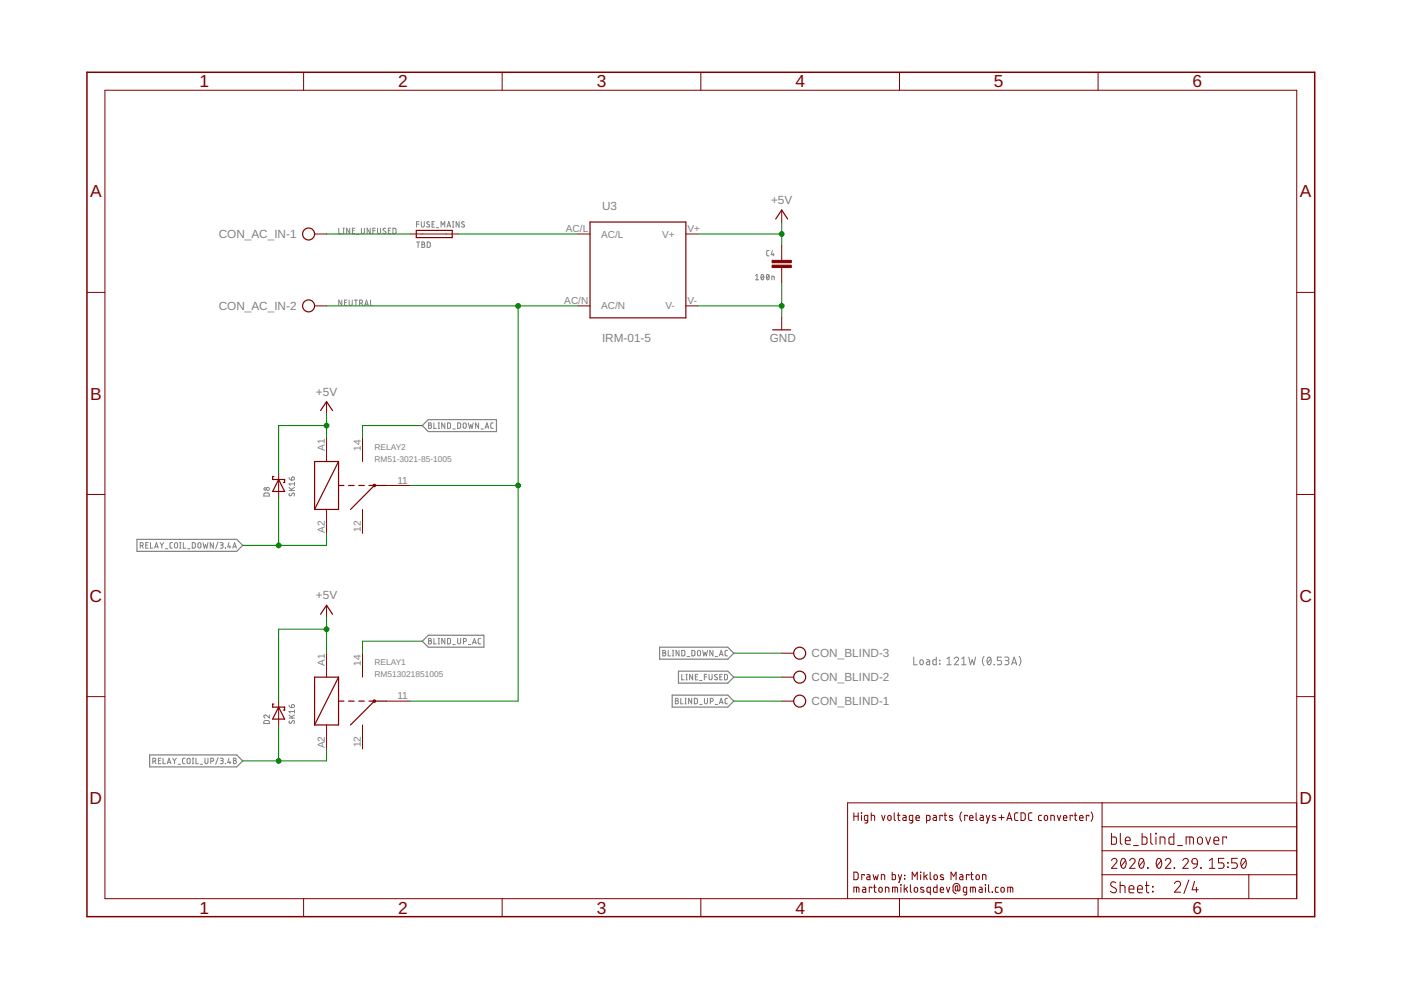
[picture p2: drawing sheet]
<svg xmlns="http://www.w3.org/2000/svg" width="297mm" height="210mm" viewBox="0 0 297 210" stroke-linecap="round" stroke-linejoin="round" font-family="sans-serif">
<g fill="none" stroke="#808080" stroke-width=".21">
<path d="M71.8 48.4v1.2h.5M72.7 49.6h.3M72.7 48.4h.3M72.9 48.4v1.2M74.1 48.4v1.2l-.6-1.2v1.2M74.7 48.9h.4M75.2 48.4h-.5v1.2h.5M75.6 49.7h.5M76.6 48.4v1l.3 .2 .3-.2 .1-1M78.5 48.4v1.2l-.7-1.2v1.2M79.1 48.9h.5M79.6 48.4h-.5v1.2"/>
<path d="M80.1 48.4v1l.2 .2 .4-.2v-1M81.8 48.5l-.4-.1-.2 .2 .6 .6a.33 .33 0 0 1-.2 .4 .33 .33 0 0 1-.4-.2M82.3 48.9h.4M82.8 48.4h-.5v1.2h.5M83.3 48.4h.5l.1 .2v.8l-.1 .1-.5 .1zM88.3 51.3h.7M88.3 47.5h.5M88.6 51.3v1.2M88.8 47h-.5v1.2M89.3 47v1l.3 .2 .3-.2 .1-1M89.5 51.3l.5 .1v.3l-.2 .1 .3 .3-.2 .4h-.4zM89.5 51.8h.3"/>
<path d="M90.6 51.3h.4l.2 .3v.6l-.2 .3h-.4zM91 47.1l-.3-.1-.2 .2 .6 .6a.34 .34 0 0 1-.2 .4 .34 .34 0 0 1-.5-.2M91.6 47.5h.4M92.1 47h-.5v1.2h.5M92.5 48.3h.5M93.5 48.2v-1.2l.4 .6 .4-.6v1.2M94.8 48.2l.4-1.2 .3 1.2M94.9 47.9h.6M95.9 47h.3M95.9 48.2h.3M96.1 47v1.2M97.3 47v1.2l-.6-1.2v1.2"/>
<path d="M98.4 47.1l-.4-.1-.1 .2 .6 .6a.33 .33 0 0 1-.2 .4 .33 .33 0 0 1-.4-.2M160.2 58.4l.3-.2v1.1M160.2 59.3h.6M161.5 58.3v-.1a.57 .57 0 0 1 .5 .6 .57 .57 0 0 1-.5 .5l-.2-.5zM161.9 58.4l-.5 .7M162.6 58.3l.1-.1a.57 .57 0 0 1 .4 .6 .57 .57 0 0 1-.4 .5l-.2-.5zM163 58.4l-.5 .7M163.1 53.1l-.5 .1v.2v.8l.5 .1M163.6 59.3v-.7l.5 .1v.6M163.8 53.1l-.3 .9h.6M164 53.7v.6M72.5 63.6v1.2l-.7-1.2v1.2"/>
<path d="M73 64.2h.4M73.6 63.6h-.6v1.2h.6M74 63.6v.9l.3 .3 .3-.2 .1-1M75.1 63.6h.7M75.5 63.6v1.2M76.2 64.3l.6-.1 .1-.3-.2-.3h-.5v1.2M76.6 64.3l.3 .5M77.3 64.8l.4-1.2 .4 1.2M77.4 64.5h.6M78.6 63.6v1.2h.5M90.9 89.7h.5v.4l-.2 .1 .3 .2-.2 .4h-.4zM90.9 90.2h.3"/>
<path d="M92 89.7v1.1h.5M92.9 90.8h.3M92.9 89.7h.3M93 89.7v1.1M94.3 89.7v1.1l-.6-1.1v1.1M94.9 89.7h.4l.2 .2v.6l-.2 .3h-.4zM96 91h.5M97 89.7h.5l.1 .2 .1 .6-.2 .3h-.5zM98.3 89.7h.3l.2 .3v.5l-.2 .3h-.3l-.1-.3zM99.3 89.7l.3 1.1 .2-.8 .3 .8 .2-1.1M101.5 89.7v1.1l-.7-1.1v1.1M102 91h.5"/>
<path d="M102.8 90.8l.5-1.1 .3 1.1M103 90.5h.5M104.6 89.7h-.4l-.1 .2v.8l.5 .1M29.7 115.7l.6-.1v-.4l-.6-.2v1.2M30.1 115.7l.3 .5M30.9 115.6h.4M31.4 115h-.5v1.2h.5M31.9 115v1.2h.5M32.8 116.2l.4-1.2 .3 1.2M32.9 115.9h.6M33.9 115l.4 .6M34.3 115.6v.6"/>
<path d="M34.7 115l-.4 .6M35.1 116.4h.5M36.6 115l-.4 .1-.2 .2 .1 .8 .5 .1M37 115.2l.3-.1 .3 .1 .1 .7-.3 .3-.4-.2zM38.1 115h.3M38.1 116.2h.3M38.2 115v1.2M38.9 115v1.2h.5M39.8 116.4h.5M40.8 115l.6 .3v.7l-.3 .2h-.3zM42 115.2l.2-.1 .4 .1v.7l-.2 .3-.4-.2zM43.1 115l.2 1.2 .3-.8 .2 .8 .3-1.2"/>
<path d="M45.2 115v1.2l-.6-1.2v1.2M46.2 114.9l-.5 1.5M46.7 115h.4l.2 .3-.1 .2-.4 .1M47 115.6l.2 .1 .1 .3-.2 .2h-.4M47.8 116.1h.1M48.5 115l-.2 1h.6M48.7 115.7v.5M49.4 116.2l.3-1.2 .4 1.2M49.4 115.9h.6M56 104.7l.3-.2h.6l.2 .2v.5h-1.2zM61.3 101.3l.1 .3 .4 .2M61.3 104h1.1"/>
<path d="M61.3 103.4l.7 .6M61.4 104.6l-.1 .4 .2 .1 .5-.5a.32 .32 0 0 1 .5 .1 .32 .32 0 0 1-.2 .5M61.9 101.2a.34 .34 0 0 1 .5 .1 .34 .34 0 0 1-.3 .5h-.3zM62.4 103.4l-.7 .4M62.4 102.6h-1.1l.2 .3M62.4 102.3v.6M90.9 135.4l.5 .1v.3l-.2 .1 .3 .2-.2 .4h-.4zM90.9 135.9h.3M92 135.4v1.1h.5M92.9 136.5h.3M92.9 135.4h.3M93 135.4v1.1"/>
<path d="M94.3 135.4v1.1l-.6-1.1v1.1M94.9 135.4h.4l.2 .2v.7l-.2 .2h-.4zM96 136.7h.5M97 135.4v1l.3 .1 .3-.1 .1-1M98.3 136l.5-.1v-.4l-.5-.1v1.1M99.3 136.7h.5M100.2 136.5l.4-1.1 .4 1.1M100.3 136.2h.6M101.9 135.4h-.4l-.1 .2v.8l.5 .1M140.5 137.9h.5l.1 .2-.2 .3 .3 .3-.2 .3-.5 .1zM140.5 138.4h.4M141.7 137.9v1.2h.5"/>
<path d="M142.6 139.1h.2M142.6 137.9h.2M142.7 137.9v1.2M144 137.9v1.2l-.7-1.2v1.2M144.5 137.9h.5l.2 .2v.8l-.2 .1-.5 .1zM145.7 139.2h.5M146.7 137.9h.4l.2 .2v.8l-.2 .1-.4 .1zM148 138l.3-.1 .2 .3v.7l-.2 .2-.4-.2zM149 137.9l.2 1.2 .3-.8 .3 .8 .2-1.2M151.2 137.9v1.2l-.7-1.2v1.2M151.6 139.2h.5M152.5 139.1l.4-1.2 .4 1.2"/>
<path d="M152.6 138.8h.6M154.2 137.9h-.3l-.2 .3 .1 .7 .4 .2M193.7 139.3v1.6h.8M195.1 140h.5l.1 .6a.36 .36 0 0 1-.3 .3 .36 .36 0 0 1-.4-.3zM196.5 139.9h.4l.2 .2v.8h-.5l-.2-.2v-.3l.7-.1M198.5 139.3v1.6h-.5l-.2-.2v-.7l.2-.1h.5M199.2 140l.1 .1zM200.8 139.7l.4-.4v1.6M202.3 139.7a.44 .44 0 0 1 .7-.4 .44 .44 0 0 1 .1 .7l-.8 .9h.9M203.9 139.7l.4-.4v1.6M205.4 139.3l.4 1.6 .3-1 .4 1 .3-1.6M208.6 139.1a1.56 1.56 0 0 0 0 2"/>
<path d="M209.5 139.4l.2-.1a.97 .97 0 0 1 0 1.6 1.02 1.02 0 0 1-.2-1.5zM210.1 139.7l-.7 .9M212.3 139.3h-.8v.7h.5a.46 .46 0 0 1 .4 .5 .46 .46 0 0 1-.4 .4h-.5M213 139.3h.6a.36 .36 0 0 1 .3 .4 .36 .36 0 0 1-.3 .3h-.4M216.1 139.1a1.56 1.56 0 0 1 0 2M56 152.9l.9-.1 .2 .2v.4h-1.2zM57.1 151.6v.6l-.6-.5a.32 .32 0 0 0-.5 .1 .32 .32 0 0 0 .2 .4M61.3 149.5a.51 .51 0 0 0 .5 .5M61.3 152.3h1.1M61.3 151.6l.7 .7M61.4 152.8a.28 .28 0 0 0-.1 .5 .28 .28 0 0 0 .5-.1l.2-.3a.3 .3 0 0 1 .4 0 .3 .3 0 0 1 0 .4l-.1 .1M61.9 149.5a.33 .33 0 0 1 .5 .1 .33 .33 0 0 1-.3 .4h-.3z"/>
<path d="M62.4 150.5v.7M62.4 151.6l-.7 .4M62.4 150.9h-1.1l.2 .3M143.2 148.1h.4l.2 .2-.3 .3 .3 .2-.1 .4h-.5zM143.2 148.6h.3M144.3 148.1v1.1h.5M144.5 143v1.1h.6M145.2 149.2h.3M145.2 148.1h.3M145.4 148.1v1.1M145.5 144.1h.2M145.5 143h.2"/>
<path d="M145.6 143v1.1M146.6 148.1v1.1l-.6-1.1v1.1M146.9 143v1.1l-.7-1.1v1.1M147.2 148.1h.5l.1 .2v.7l-.1 .2h-.5zM147.4 143.5h.4M148 143h-.6v1.1h.6M148.3 144.3h.5M148.4 149.4h.5M149.3 143.5h.6M149.4 148.1v.8l.2 .3 .4-.2v-.9M149.9 143h-.6v1.1M150.3 143v.8l.3 .3 .3-.1 .1-1"/>
<path d="M150.6 148.7l.6-.1v-.3l-.1-.2h-.5v1.1M151.6 149.4h.5M152.1 143.1l-.3-.1-.3 .2v.2l.5 .3a.32 .32 0 0 1 0 .5 .32 .32 0 0 1-.5-.2M152.5 149.2l.4-1.1 .4 1.1M152.6 143.5h.4M152.6 148.9h.6M153.1 143h-.5v1.1h.5M153.6 143h.5l.1 .2v.8l-.1 .1h-.5zM154.2 148.1h-.3l-.2 .2 .1 .8 .4 .1M199.2 140.7l.1 .1zM200.8 140.9h.9M203.9 140.9h.9"/>
<path d="M210.8 140.9h.1zM213.5 140a.46 .46 0 0 1 .4 .5 .46 .46 0 0 1-.4 .4h-.5M214.5 140.9l.5-1.6 .6 1.6M214.6 140.5h.8M32.4 161.4l.6-.1v-.3l-.1-.2h-.5v1.1M32.8 161.4l.3 .5M33.6 161.3h.4M34.1 160.8h-.5v1.1h.5M34.6 160.8v1.1h.5M35.5 161.9l.4-1.1 .3 1.1M35.6 161.6h.5M36.6 160.8l.4 .5"/>
<path d="M37 161.3v.6M37.4 160.8l-.4 .5M37.8 162.1h.5M39.2 160.8h-.4l-.1 .2v.8l.5 .1M39.8 160.8h.3l.2 .1v.8l-.2 .2h-.3l-.1-.3zM40.8 160.8h.2M40.8 161.9h.2M40.9 160.8v1.1M41.6 160.8v1.1h.5M42.4 162.1h.6M43.5 160.8v.9l.2 .2 .4-.2v-.9M44.7 161.4l.6-.1v-.3l-.2-.2h-.4v1.1"/>
<path d="M46.2 160.6l-.5 1.5M46.7 160.8h.5l.1 .2-.1 .2-.4 .1M47 161.3l.3 .2v.3l-.6 .1M47.8 161.9h.1M48.5 160.8l-.2 .9h.6M48.7 161.4v.5M49.5 160.8h.5v.4l-.2 .1 .3 .2-.1 .4h-.5zM49.5 161.3h.3"/>
<circle cx="56.2" cy="103.7" r=".26"/>
<circle cx="56.8" cy="103.7" r=".33"/>
</g>
<path d="M90.8 89h14.5v2.5h-14.5l-1.3-1.3zM29 114.4h21.2l1.3 1.2-1.3 1.3h-21.2zM89.5 136l1.3-1.3h11.8v2.5h-11.8zM139.8 137.2h14.5l1.3 1.3-1.3 1.3h-14.5zM142.5 147.4h11.8l1.3 1.3-1.3 1.2h-11.8zM143.8 142.3h10.5l1.3 1.3-1.3 1.2h-10.5zM31.7 160.1h18.5l1.3 1.2-1.3 1.3h-18.5z" fill="none" stroke="#808080" stroke-width=".25"/>
<g fill="none" stroke="#800000" stroke-width=".25">
<path d="M88.3 48.9h7.6v1.5h-7.6zM125.1 47.1h20.3v20.3h-20.3zM164.5 46.4l1.2-1.9 1.3 1.9M163.8 69.9h3.8M68 87.1l1.2-1.9 1.3 1.9M71.8 97.9h-5.1v10.1M71.8 97.9v10.1h-5.1M71.8 97.9l-5.1 10.1M58.1 101h-.3v.7h2.5v.6h-.2M59.1 101.7l1.2 2.5h-2.5zM71.8 102.9h1.1M73.9 102.9h1.2"/>
<path d="M76.1 102.9h1.1M78.2 102.9h3.7M79.4 102.9l-5.1 5.1M68 130.2l1.2-1.9 1.3 1.9M58.1 149.3h-.3v.6h2.5v.7h-.2M59.1 149.9l1.2 2.6h-2.5zM71.8 143.6h-5.1v10.1M71.8 143.6v10.1h-5.1M71.8 143.6l-5.1 10.1M71.8 148.7h1.1M73.9 148.7h1.2M76.1 148.7h1.1"/>
<path d="M78.2 148.7h3.7M79.4 148.7l-5.1 5"/>
<circle cx="65.4" cy="49.6" r="1.27"/>
<circle cx="65.4" cy="64.9" r="1.27"/>
<circle cx="79.4" cy="102.9" r=".25"/>
<circle cx="169.5" cy="138.5" r="1.27"/>
<circle cx="79.4" cy="148.7" r=".25"/>
<circle cx="169.5" cy="148.7" r="1.27"/>
<circle cx="169.5" cy="143.6" r="1.27"/>
</g>
<g fill="none" stroke="#800000" stroke-width=".21">
<path d="M22.2 19.1h252.7v171.4h-252.7zM64.4 15.3v3.8M106.5 15.3v3.8M148.6 15.3v3.8M190.7 15.3v3.8M232.8 15.3v3.8M66.7 49.6h2.5M87 49.6h10.2M122.6 49.6h2.5M145.4 49.6h2.6M165.7 44.5v2.6M165.7 52.2v3"/>
<path d="M165.7 56.7v3.1M18.4 62h3.8M66.7 64.9h2.5M122.6 64.9h2.5M145.4 64.9h2.6M165.7 67.4v2.5M274.9 62h3.8M69.2 85.2v2.5M69.2 92.8v5.1M76.9 92.8v5.1M18.4 104.8h3.8M59.1 100.4v5.1"/>
<path d="M69.2 108v5.1M76.9 108v5.1M81.9 102.9h5.1M274.9 104.8h3.8M69.2 128.3v2.6M69.2 138.5v5.1M76.9 138.5v5.1M165.7 138.5h2.6M18.4 147.7h3.8M59.1 148.7v5M69.2 153.7v5.1M76.9 153.7v5.1"/>
<path d="M81.9 148.7h5.1M165.7 148.7h2.6M165.7 143.6h2.6M274.9 147.7h3.8M181 172.3v1.7M181 173.1h.9M181.9 172.3v1.7M182.6 172.3l.1 .1zM182.6 172.9v1.1M184 174l-.6-.1-.1-.1v-.7l.1-.2h.6v1.3l-.1 .3h-.6M184.7 172.9l.7 .1v1M184.7 172.3v1.7"/>
<path d="M186.9 172.9l.4 1.1 .3-1.1M188.3 173l.3-.1a.61 .61 0 0 1 .1 1l-.4-.2zM189.6 172.3v1.4l.3 .3M190.3 172.9h.5M190.5 172.3v1.5l.3 .2M191.5 172.9h.4l.2 .2v.9l-.5-.1-.2-.2 .1-.3 .6-.1M193.5 174l-.5-.1-.2-.1v-.7l.2-.2h.5v1.3l-.1 .3h-.5M194.2 173.4h.7a.38 .38 0 0 0-.2-.5 .38 .38 0 0 0-.5 .3l.1 .7 .6 .1M196.4 174l.6-.1 .2-.1v-.7l-.2-.2h-.6v1.6M197.9 172.9h.5l.1 .2v.9l-.5-.1-.2-.2 .1-.3 .6-.1M199.8 173.1v-.2h-.5v1.1M200.2 172.9h.5"/>
<path d="M200.4 172.3v1.5l.3 .2M201.9 173l-.4-.1-.2 .2 .7 .5v.2l-.2 .2-.5-.1M203.9 172.1a1.56 1.56 0 0 0 0 2M205.1 173.1v-.2h-.6v1.1M205.6 173.4h.7a.38 .38 0 0 0-.3-.5 .38 .38 0 0 0-.4 .3l.1 .7 .6 .1M206.9 172.3v1.4l.3 .3M207.8 172.9h.5l.2 .2v.9l-.6-.1-.1-.2v-.3l.7-.1M209.1 172.9l.4 1.1M209.8 172.9l-.5 1.6h-.2M211.1 173l-.5-.1-.2 .2 .7 .5v.2l-.2 .2-.5-.1M211.8 173.3h1.1M212.3 172.8v1.1"/>
<path d="M213.5 174l.5-1.7 .5 1.7M213.6 173.5h.8M215.8 172.3l-.5 .1-.2 .3v1l.2 .2 .5 .1M216.5 172.3l.6 .1 .2 .2 .1 .9-.3 .4-.6 .1zM218.8 172.3l-.5 .1-.2 .3v1l.2 .2 .5 .1M220.8 172.9h-.4l-.2 .2 .1 .8 .5 .1M221.5 173l.3-.1a.61 .61 0 0 1 .1 1l-.5-.2zM222.8 174v-1.1l.7 .1v1M224.2 172.9l.3 1.1 .4-1.1M225.5 173.4h.7a.38 .38 0 0 0-.3-.5 .38 .38 0 0 0-.4 .3l.1 .7 .6 .1M227.4 173.1v-.2h-.5v1.1M227.8 172.9h.5"/>
<path d="M228 172.3v1.5l.3 .2M228.9 173.4h.7a.38 .38 0 0 0-.2-.5 .38 .38 0 0 0-.5 .3l.1 .7 .6 .1M230.9 173.1v-.2h-.6v1.1M231.3 172.1a1.56 1.56 0 0 1 0 2M233.7 170.2v20.3M233.7 175.3h41.2M235.7 176.7v2.3h.8l.2-.2v-1.1l-.2-.2h-.8M237.5 176.7l.1 2.1 .3 .2M238.6 178.2h1a.55 .55 0 0 0-.3-.7 .55 .55 0 0 0-.7 .5l.1 .9 .9 .1M240.3 179.3h1.1M242.1 176.7v2.3h.8l.3-.4-.1-.9-.2-.2h-.8M244 176.7v1.9l.1 .3 .3 .1"/>
<path d="M245 176.7l.2 .1zM245.1 177.5v1.5M246 179v-1.5l.9 .1 .1 1.4M248.9 176.7v2.3h-.8l-.2-.2v-1.1l.2-.2h.8M249.7 179.3h1M251.5 179v-1.5l1.4 .1 .1 1.4M252.3 177.5v1.5M254 177.7l.5-.2a.92 .92 0 0 1 .2 1.4l-.4 .1-.3-.2-.1-.3zM255.6 177.5l.6 1.5 .5-1.5M257.4 178.2h1a.55 .55 0 0 0-.3-.7 .55 .55 0 0 0-.7 .5l.1 .9 .9 .1M260 177.7v-.2h-.8v1.5M274.9 170.2h-95.2v20.3"/>
<path d="M64.4 190.5v3.9M106.5 190.5v3.9M148.6 190.5v3.9M181 184.9h.7l.2 .3v.9l-.2 .4h-.7zM181 189.2v-1.1l1.1 .1v1M181.6 188.1v1.1M182.9 188.1h.5l.2 .3v.8h-.6l-.2-.2 .1-.3 .7-.1M183.2 185.6v-.2h-.5v1.1M183.8 185.4l.6 .1v1l-.6-.1v-.4l.6-.1M184.8 188.3v-.2h-.5v1.1M185.1 185.4l.3 1.1 .3-.7 .2 .7 .3-1.1M185.2 188.1h.6"/>
<path d="M185.4 187.6v1.4l.4 .2M186.4 188.2h.5l.1 .6a.36 .36 0 0 1-.3 .4 .36 .36 0 0 1-.4-.4zM186.9 186.5v-1.1l.7 .2v.9M187.7 189.2v-1.1l.7 .2 .1 .9M189.2 184.9v1.6h.6l.1-.9-.2-.1-.5-.1M189.2 189.2v-1.1l1 .1 .1 1M189.8 188.1v1.1M190.5 185.4l.3 1.1M190.7 190.5v3.9M191 187.6l.1 .1zM191 188.1v1.1M191.2 185.4l-.6 1.7h-.1"/>
<path d="M191.7 187.6v1.6M191.8 185.6l.1 .1zM191.8 186.3l.1 .1zM192 188.4l.4 .8M192.4 188.1l-.7 .6M193 187.6v1.3l.3 .3M193.4 186.5v-1.6l.6 .9 .5-.9v1.6M193.9 188.2h.6l.1 .6a.37 .37 0 0 1-.4 .4 .37 .37 0 0 1-.4-.4zM195.2 184.9v.1zM195.2 185.4v1.1M195.8 188.2l-.4-.1-.2 .3 .7 .4v.3l-.2 .1-.5-.1M195.9 184.9v1.6"/>
<path d="M196.2 185.8l.4 .7M196.6 185.4l-.7 .6M197.2 184.9v1.4l.3 .2M197.3 189.2l-.7-.2-.1-.6 .2-.3h.6v1.6M198.1 185.5h.5l.1 .7a.36 .36 0 0 1-.3 .3 .36 .36 0 0 1-.4-.3zM198.7 187.6v1.6l-.7-.1v-.8l.1-.2h.6M199.3 188.7h.8a.38 .38 0 0 0-.3-.6 .38 .38 0 0 0-.5 .4l.1 .6 .7 .1M200 185.5l-.4-.1-.3 .3 .7 .4 .1 .3-.2 .1-.5-.1M200.7 188.1l.3 1.1 .4-1.1M201.6 186.5v-1.6l.6 .9 .5-.9v1.6M203.1 188.7l-.3 .2-.3-.1 .1-.9 .5-.1 .1 1.1 .3-.2a1.21 1.21 0 0 0-.3-1.3l-.6-.1-.5 .5v1.2l.6 .5M203.5 185.4l.5 .1 .2 .2v.8h-.6l-.2-.2 .1-.3 .7-.1"/>
<path d="M205 189.2l-.7-.2-.1-.6 .2-.3h.6v1.4l-.2 .2h-.5M205.4 185.6v-.2h-.5v1.1M205.7 189.2v-1.1l1 .1 .1 1M205.8 185.4h.5M206 184.9v1.5l.3 .1M206.3 188.1v1.1M207 185.5h.5l.1 .7a.36 .36 0 0 1-.3 .3 .36 .36 0 0 1-.4-.3zM207.6 188.1h.5l.1 .3v.8h-.5l-.2-.2 .1-.3 .6-.1M208.3 186.5v-1.1l.7 .2v.9M208.9 187.6l.1 .1zM208.9 188.1v1.1M209.6 187.6v1.3l.3 .3"/>
<path d="M210.4 189.1v.1zM211.7 188.1h-.5l-.2 .3 .1 .7 .6 .1M212.3 188.2h.5l.1 .6a.36 .36 0 0 1-.3 .4 .36 .36 0 0 1-.4-.4zM213.7 189.2v-1.1l1 .1v1M214.2 188.1v1.1M232.8 190.5v3.9M233.7 185.5h41.2M233.7 180.4h41.2M235.6 182.5a.58 .58 0 0 1 .9-.5 .58 .58 0 0 1 .1 .9l-1 1.2h1.2M236.6 187.2a.58 .58 0 0 0-.9-.1 .58 .58 0 0 0 0 .8l.8 .4a.54 .54 0 0 1 .1 .8 .54 .54 0 0 1-.7 .2l-.5-.3M237.5 187.7l.9 .2 .1 1.4M237.5 187v2.3"/>
<path d="M237.8 182.1l.2-.1a.88 .88 0 0 1 .7 1.3v.3a.51 .51 0 0 1-.5 .5 .51 .51 0 0 1-.5-.5l-.1-.8zM238.6 182.5l-.9 1.1M239.4 188.5h1a.54 .54 0 0 0-.4-.7 .54 .54 0 0 0-.6 .5l.1 .9 .9 .1M239.5 182.5a.58 .58 0 0 1 .8-.5 .58 .58 0 0 1 .2 .9l-1 1.2h1.2M241.2 188.5h1a.54 .54 0 0 0-.4-.7 .54 .54 0 0 0-.6 .5l.1 .9 .9 .1M241.7 182.1l.1-.1a.86 .86 0 0 1 .8 1.3l-.1 .3a.5 .5 0 0 1-.5 .5 .5 .5 0 0 1-.5-.5l-.1-.8zM242.5 182.5l-1 1.1M242.8 187.7h.8M243.1 187v2.1l.5 .2M243.3 184l.1 .1zM244.3 187.9l.2 .2zM244.3 189l.2 .1z"/>
<path d="M245.4 182.1l.2-.1a.88 .88 0 0 1 .7 1.3l-.1 .3a.51 .51 0 0 1-.5 .5 .51 .51 0 0 1-.5-.5v-.8zM246.2 182.5l-.9 1.1M247.1 182.5a.58 .58 0 0 1 .8-.5 .58 .58 0 0 1 .2 .9l-1 1.2h1.1M248.9 184l.1 .1zM249 187.3a.64 .64 0 0 1 .9-.4 .64 .64 0 0 1 .2 1l-1.1 1.3h1.3M250.8 182.5a.58 .58 0 0 1 .8-.5 .58 .58 0 0 1 .2 .9l-1 1.2h1.1M252.1 186.6l-1.1 2.8M252.8 182.2l.4-.2 .5 .2 .2 1-1.1-.2-.1-.3zM253.3 186.8l-.5 1.9h1.3M253.7 188.1v1.1M253.9 183.2l-.3 .6-.7 .3M254.6 184l.1 .1z"/>
<path d="M256.4 184.1h1.2M256.4 182.5l.6-.5v2.1M259.5 182h-1.2v.9h.7a.59 .59 0 0 1 .5 .6 .59 .59 0 0 1-.5 .6h-.7M260.3 182.9l.1 .1zM260.3 183.8l.1 .1zM262.3 182h-1.1v.9h.7a.59 .59 0 0 1 .5 .6 .59 .59 0 0 1-.5 .6h-.7M263.4 182.1l.1-.1a.86 .86 0 0 1 .7 1.3 .6 .6 0 0 1-.5 .8 .6 .6 0 0 1-.6-.8v-.5zM264.1 182.5l-.9 1.1M264.8 185.5v5"/>
</g>
<g fill="#800000" stroke="#800000" stroke-width=".21">
<path d="M163.7 56.2h4.1v.5h-4.1z"/>
<path d="M163.7 55.2h4.1v.5h-4.1z"/>
</g>
<path d="M18.4 15.3h260.3v179.1h-260.3z" fill="none" stroke="#800000" stroke-width=".32"/>
<g fill="none" stroke="#008000" stroke-width=".21">
<path d="M69.2 49.6h17.8M97.2 49.6h25.4M148 49.6h17.7M165.7 47.1v5.1M165.7 59.8v7.6M69.2 64.9h53.4M109.9 64.9v83.8h-22.9M148 64.9h17.7M69.2 90.2h-10.1v10.2M69.2 87.7v5.1M89.5 90.2h-12.6v2.6M59.1 105.5v10.1"/>
<path d="M69.2 113.1v2.5h-17.7M87 102.9h22.9M69.2 130.9v7.6M69.2 133.4h-10.1v15.3M89.5 136h-12.6v2.5M155.6 138.5h10.1M59.1 153.7v7.6M69.2 158.8v2.5h-17.7M155.6 143.6h10.1M155.6 148.7h10.1"/>
</g>
<g fill="#008000" stroke="#008000" stroke-width=".21">
<circle cx="59.1" cy="161.3" r=".51"/>
<circle cx="59.1" cy="115.6" r=".51"/>
<circle cx="69.2" cy="90.2" r=".51"/>
<circle cx="69.2" cy="133.4" r=".51"/>
<circle cx="165.7" cy="49.6" r=".51"/>
<circle cx="109.9" cy="102.9" r=".51"/>
<circle cx="109.9" cy="64.9" r=".51"/>
<circle cx="165.7" cy="64.9" r=".51"/>
</g>
<g font-size="3.7" fill="#800000">
<text x="42.3" y="18.5">1</text>
<text x="84.4" y="18.5">2</text>
<text x="126.5" y="18.5">3</text>
<text x="168.6" y="18.5">4</text>
<text x="210.7" y="18.5">5</text>
<text x="252.9" y="18.5">6</text>
<text x="19.1" y="41.9">A</text>
<text x="275.6" y="41.9">A</text>
<text x="19.1" y="84.7">B</text>
<text x="275.6" y="84.7">B</text>
<text x="19" y="127.6">C</text>
<text x="275.5" y="127.6">C</text>
<text x="19" y="170.4">D</text>
<text x="275.5" y="170.4">D</text>
<text x="42.3" y="193.7">1</text>
<text x="84.4" y="193.7">2</text>
<text x="126.5" y="193.7">3</text>
<text x="168.6" y="193.7">4</text>
<text x="210.7" y="193.7">5</text>
<text x="252.9" y="193.7">6</text>
</g>
<g font-size="2.5" fill="#808080">
<text x="127.6" y="44.5">U3</text>
<text x="163.5" y="43.3">+5V</text>
<text x="46.4" y="50.5">CON_AC_IN-1</text>
<text x="46.4" y="65.7">CON_AC_IN-2</text>
<text x="127.6" y="72.5">IRM-01-5</text>
<text x="163.2" y="72.5">GND</text>
<text x="67" y="83.9">+5V</text>
<text x="67" y="127.1">+5V</text>
<text x="172.1" y="139.4">CON_BLIND-3</text>
<text x="172.1" y="149.5">CON_BLIND-1</text>
<text x="172.1" y="144.5">CON_BLIND-2</text>
</g>
<g font-size="2.1" fill="#808080">
<text x="120" y="49.3">AC/L</text>
<text x="127.4" y="50.4">AC/L</text>
<text x="140.4" y="50.4">V+</text>
<text x="145.8" y="49.3">V+</text>
<text x="119.6" y="64.5">AC/N</text>
<text x="127.4" y="65.6">AC/N</text>
<text x="141.1" y="65.6">V-</text>
<text x="145.8" y="64.5">V-</text>
<text x="68.9" y="95.5" transform="rotate(-90 68.9 95.5)">A1</text>
<text x="76.5" y="95.5" transform="rotate(-90 76.5 95.5)">14</text>
<text x="84.3" y="102.6">11</text>
<text x="68.9" y="113" transform="rotate(-90 68.9 113)">A2</text>
<text x="76.5" y="112.7" transform="rotate(-90 76.5 112.7)">12</text>
<text x="68.9" y="141.2" transform="rotate(-90 68.9 141.2)">A1</text>
<text x="76.5" y="141.2" transform="rotate(-90 76.5 141.2)">14</text>
<text x="84.3" y="148.3">11</text>
<text x="68.9" y="158.7" transform="rotate(-90 68.9 158.7)">A2</text>
<text x="76.5" y="158.4" transform="rotate(-90 76.5 158.4)">12</text>
</g>
<g font-size="1.8" fill="#808080">
<text x="79.4" y="95.3">RELAY2</text>
<text x="79.4" y="97.9">RM51-3021-85-1005</text>
<text x="79.4" y="143.6">RM513021851005</text>
<text x="79.4" y="141">RELAY1</text>
</g>
</svg>
